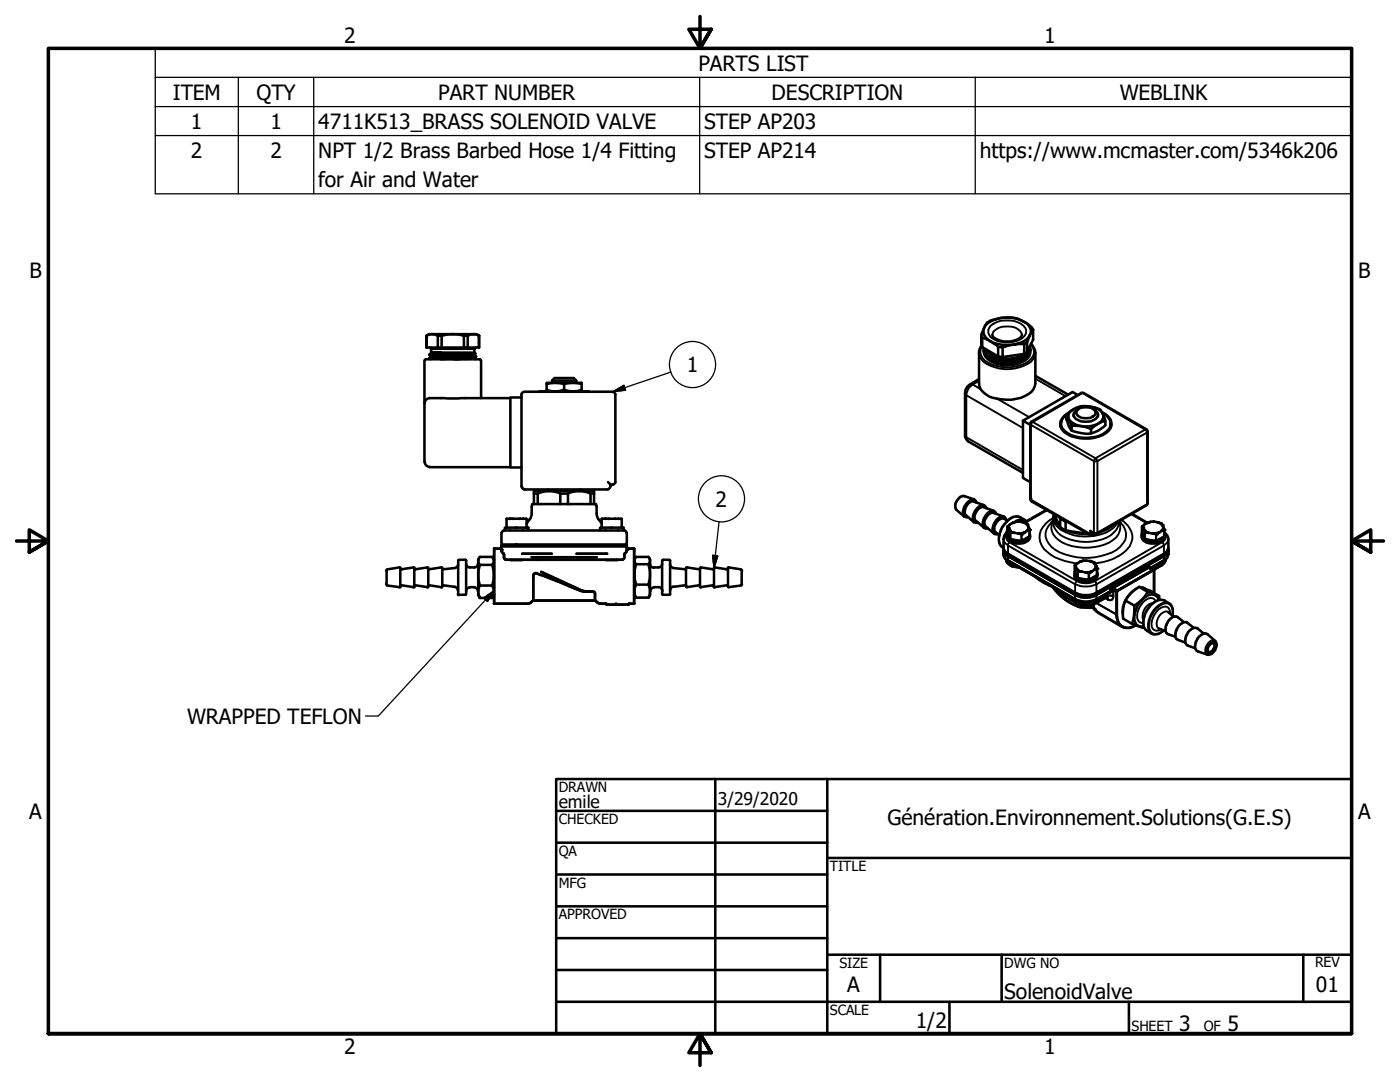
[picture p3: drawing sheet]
<svg xmlns="http://www.w3.org/2000/svg" width="279mm" height="216mm" viewBox="0 0 279 216" stroke-linecap="round" stroke-linejoin="round" font-family="sans-serif">
<!-- layer: Visible (ANSI) -->
<g fill="none" stroke="#000" stroke-width=".51">
<path d="M84.7 71.9v20.3M85 71.7h10.7l.2 .2M85 71.7l-.2 .2M85.1 67l.1 2.3zM85.2 67a2.1 2.1 0 0 1 2.2 0M85.2 69.3h2.2M85.7 79.4h16.2M85.7 70.7v.1M85.7 71.4v.1M85.7 71.5l.2 .2M85.7 70.8l.3 .3M85.8 79.4a.98 .98 0 0 0-1 1"/>
<path d="M85.8 69.3l.2 .3M86 70.5l1.9-.1-1.7 .3M86 69.6h8.7M86 69.6v.9M86 71.1v.1M86 71.2l-.3 .2M86 70.5l-.3 .2M86.2 70.7h-.5M86.2 70.7h2.1M86.3 70.4h-.3h8.7M88.1 67v2.3h4.5M88.1 67h-.7v2.3h.7"/>
<path d="M88.3 70.7l-2.6 .1M90.4 66.7l-2.3 .3M90.4 66.7l2.2 .3M90.4 66.7h-4.8l-.5 .3M90.4 66.7h4.7l.5 .3M93.3 67a2.1 2.1 0 0 1 2.3 0M94.7 71.4l-6.7 .3M94.7 70.7l-8.7 .4M94.7 71.5l-4.1 .2M94.7 70.8l-8.7 .4M94.7 70.4l.2 .1M94.7 71.5l.2 .2"/>
<path d="M94.7 70.8l.3 .3M94.7 70.7v.1M94.7 71.4v.1M94.9 70.5l-6.6 .2M94.9 70.5l-.2 .2M94.9 69.3l-.2 .3v.8M95 71.2l-9.3 .3M95 71.1l-9.3 .3M95 71.1v.1M95 71.2l-.3 .2M95.6 67v2.3h-2.3v-2.3h-.7v2.3h.7M95.6 67h.1"/>
<path d="M95.6 67v2.3M96 71.9v7.5M104.1 79.3v17.7a.76 .76 0 0 0 .7 .7h16.3a.78 .78 0 0 0 .8-1M104.1 79.3h-2.2v14h2.2M104.1 78.7v.6M104.6 78.2l-.5 .3v.2M104.6 78.2h17.8M107.7 78.1l-.1 .1M107.7 78.1l9.9 .1M109.1 76.6v-.2h7v1.7M109.1 76.6l1.7-.2 .8 .1a2.48 2.48 0 0 0 1.9 0l.9-.1 1.7 .2M109.1 76.6v1.5"/>
<path d="M109.1 77.8a5 5 0 0 0 3.5 0M110.2 75.9l.5-.5h3.8l.5 .5v.5M110.2 75.9h4.8M110.2 75.9v.5M112.6 77.8a5 5 0 0 0 3.5 0M112.6 76.6v1.2M122.3 78.2l.3 .1 .2 .4M122.8 78.7v17.5l-.1 .2-.4 .2M195.4 75.6l-1.8 1.1a1.99 1.99 0 0 0-1 1.8v8.3a1.55 1.55 0 0 0 .6 1.3l11 6.3M195.8 66.9l.2 .5M195.8 66.9v1.9l.2 .5M196 67.4l1.6 .7"/>
<path d="M196 67.4v1.9l3.2 1.8M196.8 69.8a5.3 5.3 0 0 0 5.6 1.6l.8-.2 1.3-.7M197.6 68.1l.6 .3a8.3 8.3 0 0 0 4 .4l-2.1 .5M197.6 68.1l1.6 1.1M198.1 66.8a1.2 1.2 0 0 0 1.1 1 4.1 4.1 0 0 0 4.7-.8l.1-.2M198.4 71.6a7.1 7.1 0 0 0 4.9 0M199.2 69.2l.9 .1M199.2 69.2v1.9M199.2 71.1l.9 .1M202.2 68.8a4.1 4.1 0 0 0 3.3-2l-.2 .7a1.15 1.15 0 0 1-1.5 1.1zM203.4 72.1a6.8 6.8 0 0 1-5 0M204.2 71.7a6.7 6.7 0 0 1-6.6 .1"/>
<path d="M204.4 68.6v2l-4.3 .6v-1.9M204.5 70.9a6.3 6.3 0 0 1-6.9 .3M205 70.2l-.6 .4M205.5 69.2a2.82 2.82 0 0 1-2.3 2.4 6.6 6.6 0 0 1-6.3-.9l-.5-.9-.1-.3 .3 .7M205.5 69.1a2.33 2.33 0 0 1-1.5 2.7 6.7 6.7 0 0 1-7.2-.7l-.3-.6-.2-.8M205.5 66.8a2.03 2.03 0 0 0-1.2-2.6 6.8 6.8 0 0 0-7.6 .8 2.03 2.03 0 0 0 .9 3.1M205.6 70a2.21 2.21 0 0 1-1.8 2.3 6.8 6.8 0 0 1-6.7-.7l-.4-.4-.4-1.1M205.6 69.7a2.58 2.58 0 0 1-2 2.3 6.9 6.9 0 0 1-6.5-.6 1.71 1.71 0 0 1-.8-1.5M205.7 68.6a2.91 2.91 0 0 1 .9 1.8v6.1a2.97 2.97 0 0 1-2 2.5 9.2 9.2 0 0 1-7.6-.1l-.3-.3a2.76 2.76 0 0 1-1.3-2.1v-6.5l.5-1M206.2 65.8a6.6 6.6 0 0 0-6.4-2.4 7.2 7.2 0 0 0-2.8 1l-.3 .4-.9 2.1M206.2 65.8v2l-1.2 2.4v-1.9M206.2 65.8l-.7 1"/>
<path d="M206.6 75l6.6 3.7M215.1 78.8l-1-.6-9.9 5.7 1.4 .9M215.8 78.4h.4M215.8 78.4l-9.9 5.7-.3 .3v15.1l.3 .6 11.8 6.7 .2 .1 .7-.3M216.3 78.4l12.5 7.3M84.8 92.2a.98 .98 0 0 0 1 1M85.7 93.2h16.2M104.1 97.2l.3 .3 .3 .2M106.6 98.5h.7M107.3 98.5a5.3 5.3 0 0 1 4.5 0h1.5a5.3 5.3 0 0 1 4.6 0h.7M107.3 98.5v2.1h6M109.3 97.7v.3"/>
<path d="M111.8 98.5v2.1M113.3 98.5v2.1h5.3M115.8 97.7v.3M117.9 98.5v2.1M121.3 96.2l.6 .5M121.9 96.7h.5M204.2 83.9v11.5l1.4 .8M211.7 85.2a2.41 2.41 0 0 1 1.1-2.5v.9l.5 1.4 .6 .9M211.7 84.5l-.1 .3M212.8 82.7a5.5 5.5 0 0 1 6.2-1.2 2.67 2.67 0 0 1 1.5 2l.1 .4-1.4 .6-1.5 1.1a8 8 0 0 0-3.8-.6l-.8-1.9zM213.4 82.4a4.9 4.9 0 0 1 6.4-.2 1.49 1.49 0 0 1-.6 2.3 4.9 4.9 0 0 1-5.9-.9l-.1-.9zM213.9 85.9l1 .3a6.2 6.2 0 0 0 2.8 .3"/>
<path d="M213.9 85v.9M214.2 82.7v.4M215 81.9a2.79 2.79 0 0 1 3.4 0l.2 .3a1.15 1.15 0 0 1-1 1.2 2.31 2.31 0 0 1-2.8-.9v-.3zM215.3 81.5a1.39 1.39 0 0 0-.9 1.7 3.3 3.3 0 0 0 4.6 0 .99 .99 0 0 0-.6-1.4l-.3-.3M217.7 85.6v.9M219.1 82.7v.4M220 82.3a2.28 2.28 0 0 1 1.3 3.6 7.4 7.4 0 0 1-9 .3 2 2 0 0 1 .2-3.3l.6-.4M220 82.4a2.72 2.72 0 0 1 1.7 2.8M220.6 83.9v.9l-.4 .4-1 .7-1.5 .6M221.7 84.5l.1 .3M228.8 85.7l.2 .4v14.3M77.1 116.6l.2 .2 2.5 .4"/>
<path d="M77.2 113.9v2.7M79.9 116.9l.2-.1 2.4 .4M79.9 113.5l.2 .2M79.9 113.3v3.7M79.9 113.4l-.1-.2-2.5 .4-.2 .3M79.9 117.1l-.1 .1M82.7 113.5l.2 .2M82.7 113.3v3.7M82.7 113.4l-.1-.2-2.5 .4M82.7 117.1l-.1 .1M82.8 116.8l2.5 .4M82.9 116.8l-.2 .1"/>
<path d="M85.3 113.2l.2 .1v3.8l-.2 .1M85.3 113.2l-2.5 .4M85.4 113.5l.2 .2M85.6 116.8l-.2 .1M85.6 113.6l2.5-.4 .2 .1v3.8l-.2 .1M85.6 116.8l2.5 .4M88.3 113.5l.1 .1M88.4 116.8l-.1 .1M88.4 116.8l2.3 .3a.73 .73 0 0 1 .7 .7M91.4 118.6l.1 .1M91.4 112.6a.79 .79 0 0 1-.7 .7l-2.3 .3M91.4 111.8v6.8"/>
<path d="M91.5 111.8l-.1 .1M91.6 118.7h1.3M91.6 111.7h1.3M92.9 111.7l.1 .2M93 118.6l-.1 .1M93 111.8v6.8M93 112.5a.73 .73 0 0 0 .8 .7M93.8 117.2a.73 .73 0 0 0-.8 .8M93.8 117.2h.9M93.8 113.2h.9M94.6 117.2a.73 .73 0 0 1 .8 .8M95.4 112.5a.73 .73 0 0 1-.8 .7"/>
<path d="M95.6 111.3l-.2 .4v7l.4 .6a2.57 2.57 0 0 1 0-2.5 6.9 6.9 0 0 1 0-4.1 1.15 1.15 0 0 1 0-1.6h2.4a1.15 1.15 0 0 1 0 1.6 6.9 6.9 0 0 1 0 4.1 2.57 2.57 0 0 1 0 2.5l.4-.6M95.8 112.7h2.4M95.8 119.3h2.4M95.8 116.8h2.4M98.4 111.3l.2 .4M98.6 109.5v11zM98.6 109.5h1.2M100.1 109.2l-.2 .2M100.1 110v-1h25v1M100.1 108.6h25v.4h-25zM100.1 106.4v1.9M100.1 110l.4 .4"/>
<path d="M100.1 108.4l.1 .2M100.4 110.4l.2 1.1 .5 .2h23M100.6 105.9h24M100.6 105.9l-.4 .2-.1 .2M100.8 105.3v.5M101.1 105.2h.1M101.8 103.5l-.1 .1M101.9 105.8v.1M102 111.7h2.1M102.4 103.5v.1M103.1 105.3l-2.3 .1M103.2 105.3h1.8"/>
<path d="M103.8 103.5v.1M104.2 110.5h5.9M104.3 105.8v.1M104.4 103.5v.1M105 105.3h.3M105.1 105.2l-.1-1.7h-3.9v1.7M105.3 105.3l.1 .1M105.4 105.3v.5M105.7 103.6l-.6 .9M106.1 102.5l-.4 1.1M106.1 111.2h13M106.1 101.1v1.3"/>
<path d="M106.2 100.6h1.1M106.2 100.6l-.1 .5M106.5 119.8l-.3 .2M106.5 114.6l.2-.2h.3l8 3.1a5.7 5.7 0 0 0 3.4 .5l.3 .4v1.4h-12.3zM106.6 100.6v-2.6h12v2.6M108 114.1l8.6 3.8M115.1 110.5h5.9M116.6 118h1.4M118.6 100.6h.3M118.7 119.8l.3 .2M118.9 100.6l.2 .5M119.1 102.5l.3 1.1"/>
<path d="M119.1 101.1v1.3M119.4 103.6l.7 .9M119.8 105.3v.5M119.9 105.3l-.1 .1M119.9 105.3h2.2M120.1 105.2v-1.7h4v1.7M120.8 103.5v.1M120.8 105.8v.1M121 111.7h2.1M121.4 103.5v.1M122.2 105.3h1.8M122.7 103.5v.1"/>
<path d="M123.3 105.8v.1M123.4 103.5v.1M124 105.3l.4 .1M124.1 105.2h-.1M124.4 105.3v.5M124.6 105.9h.2l.2 .4M124.7 110.4l-.2 1.1-.4 .2M125 108.4l-.1 .2M125 110l-.3 .4M125.1 109.2l.2 .2M125.1 106.4v1.9M125.3 109.5h1.3"/>
<path d="M126.6 109.5v11M126.7 111.4l-.1 .3M126.9 112.6a1 1 0 0 1 0-1.5h2.5a1 1 0 0 1 0 1.5 6.7 6.7 0 0 1 0 4 2.83 2.83 0 0 1 0 2.7M126.9 112.6a6.7 6.7 0 0 0 0 4 2.83 2.83 0 0 0 0 2.7l-.3-.6M126.9 112.6h2.5M126.9 116.6h2.5M126.9 119.3h2.5M129.6 111.4l.1 .3v7l-.3 .6M129.7 112.5a.79 .79 0 0 0 .8 .8M130.5 117.2h.9M130.5 113.2h.9M130.5 117.2a.73 .73 0 0 0-.7 .8"/>
<path d="M131.4 117.2a.79 .79 0 0 1 .8 .8M132.1 111.8v6.8M132.1 112.5a.73 .73 0 0 1-.7 .7M132.2 118.6l.1 .1M132.3 111.7h1.3M132.3 111.8l-.1 .1M133.6 111.8l.1 .1M133.7 112.6a.79 .79 0 0 0 .7 .7l2.4 .3M133.7 111.8v6.8M133.7 118.6l-1.4 .1M134.4 117a.79 .79 0 0 0-.7 .8M136.8 116.8l-2.4 .3"/>
<path d="M136.8 116.8l.2 .1M136.9 113.5l-.1 .1M137 117.1l.1 .1M139.6 113.6l-2.6-.3-.1 3.7M139.6 116.8l-2.5 .4M139.6 116.8l.1 .1M139.7 113.5l-.1 .1M139.7 113.3v3.8l.2 .1M139.8 113.2l2.5 .4 .1-.1M139.9 113.3l-.1 .1M142.3 116.8l.1 .1M142.4 116.8l-2.6 .4"/>
<path d="M142.4 117.1l.2 .1M142.6 113.3l-.1 .1v3.6M142.6 113.2l2.5 .4M145.1 116.8l-2.5 .4M145.1 116.8l.1 .1M145.3 113.3v3.8l.1 .1M145.3 113.5l-.2 .2M145.4 113.2l-.2 .2M145.4 113.2l2.4 .4 .3 .3M148 113.9v2.7M148.1 116.6l-.3 .2-2.4 .4M192.8 102.9l1.6 1.3 .8 .1"/>
<path d="M194.4 100.1l1.9 .7 .5 .6M194.8 103.9l1.7 1.5 .7 .1M194.9 100.3l-.5-.7-1.9-.6a1.36 1.36 0 0 0-1.6 .9 1.53 1.53 0 0 0 0 1.8l1.5 1.4 .6 .2 .2-.1M196.3 101.2l2 .7 .5 .7M196.8 105.1l1.7 1.5h.6M198.3 102.4l2.2 .7 .3 .6M198.8 106.2l.6 .6M200.3 109.7a1.7 1.7 0 0 0 .9 1.2l13.4 7.8a4.6 4.6 0 0 0 4.2 0l13.5-7.8a1.7 1.7 0 0 0 .9-1.2M200.3 109.5a2.04 2.04 0 0 0 .9 2.5l13.5 7.8a4.9 4.9 0 0 0 4.1 0l2.6-1.6M200.3 103.5l.8 .3M200.8 111.6a2.09 2.09 0 0 0 2.1 1.6h.5M201 106.2a1.49 1.49 0 0 0-.7 1.4v1.9a1.52 1.52 0 0 0 .9 1.1l13.4 7.8a5 5 0 0 0 4.2 0l13.4-7.8a1.61 1.61 0 0 0 1-1.4v-1.6a1.75 1.75 0 0 0-.9-1.4"/>
<path d="M201 106.4a1.63 1.63 0 0 0 1.8 2.1 2.57 2.57 0 0 0 2.7-1.1v-1M201.3 105.3l-.1 .1M201.5 105.7l-.1 .1M202.1 104.3h.1M202.1 104.3l-1.1 .8v1.3M202.4 106.3v.1M203.1 106.4v.1M203.4 104.1h.1M203.4 104.1l1.1 .2M203.4 104.1l-1.3 .2M204.4 106.2v.1M204.9 104a2.47 2.47 0 0 0-4 .1 4.6 4.6 0 0 0-1.4 4.5l.8 .7a1.49 1.49 0 0 0 .9 1.4l13.4 7.7a4.6 4.6 0 0 0 4.2 0l13.5-7.7a1.29 1.29 0 0 0 .8-1.4"/>
<path d="M204.9 104.5l-.7-.3 .9 .6M204.9 104.5l.1 .2M204.9 104.5l.2 .3M205.1 104.8l.2 .4M205.3 105.2l.2 .5M205.3 105.2l-.3 .8M205.3 105.2h.1M205.5 105.7v1.3l-1.6 .9-2.2-.3-.7-1.2M206.8 115.2a12.5 12.5 0 0 0 3.4 2M208.9 101.7l-4.5 2.6M210.1 117.1a11.2 11.2 0 0 0 5.5 4.1h1a1.83 1.83 0 0 1 2.2 .8l5.7 3.3M210.2 103.9l-.4 .4"/>
<path d="M210.3 102.6l-.1 1.8M211.5 103.3l.1 .2 1.1 .6h.2M211.6 103.5v1.7l-1.2-2.6a2.67 2.67 0 0 0 1.1 2.4M211.6 105.2l1.1 .7M212.7 104.1v1.8l4.5 .7a10.8 10.8 0 0 1-4.1-.7M214.5 114.1a1.46 1.46 0 0 0 1.3 2 2.99 2.99 0 0 0 3-.7l.2-.5-.1-.7M214.8 113.1l-.1 .1M214.9 113.5h.1M215 112.4h.1M215 112.4l-.5 .4v1.3M215.8 114v.1M216.6 114.2h-.1"/>
<path d="M217.6 105.9l.8 .7M217.6 112l.7 .2 .2 .3zM217.8 114h.1M218 112.1a3.6 3.6 0 0 0-3 .3M218.3 112.2l.3 .3M218.5 112.5h.1M218.6 112.5l.2 .5M218.7 113l-.3 .7M218.8 113l.1 .5M218.8 113l.1 .5v1.2l-1.5 1-2.3-.3-.6-1.3M221 119.2l-.3 .1a6.7 6.7 0 0 1-4.2 1.7 2.33 2.33 0 0 1-2.2-1.2l-.1-.4M222.4 104.5a6 6 0 0 1-2.9 1.7"/>
<path d="M223.2 104.1v.3M223.3 104l.3 .3M224.6 119.8l1.8 1M225.9 102.5l3.1 1.8M226.8 117.5a5.4 5.4 0 0 0-2.7 5.1M227.3 117.1l1.7 1M227.8 117.2l.9 .3M228 106.4a1.46 1.46 0 0 0 1.3 2 2.78 2.78 0 0 0 3.1-1l.1-.7-.2-.3M228.2 105.3l-.1 .1M228.3 105.7v.1M229 104.3h.1M229 104.3l-1 .7a2.56 2.56 0 0 0 .6 2.6l2.2 .3 1.5-.8v-1.4"/>
<path d="M229 100.4l-.2 .4-9.9 5.8h-.5M229.3 106.3l-.1 .1M229.4 113.2l.8 .5M230 106.4v.1M230.2 113.7l.1 .1M230.3 118.3v-4.4l-.2-.1-7.2 4.2v4.7a2.27 2.27 0 0 0 1.1 2.4 2.27 2.27 0 0 0 2.6-.3M230.3 104.1h.1M230.3 104.1l-1.3 .2M230.3 104.1l1.2 .2M231.3 119.7a1.55 1.55 0 0 0-2.6-.6 5.3 5.3 0 0 0-2.3 4.5 1.41 1.41 0 0 0 1.8 1.4M231.3 106.2v.1M231.3 118.9l-1.7-1-1.4-.6a1.33 1.33 0 0 0-1.8 .4 5.5 5.5 0 0 0-2.2 5.7l1.7 1.1"/>
<path d="M231.4 119.7l-.1-.8-2.3-.8a7.4 7.4 0 0 1-2.6 2.7l-.1 1.9-.4 1.8 2 .7 .3 .1 .1-.1M231.8 104.5l-.8-.3 1 .6M231.8 104.5l.1 .2M231.8 104.5l.2 .3M232 104.8l.2 .4M232.2 105.2l.1 .5M232.2 105.2l-.4 .8M232.2 105.2h.1M232.7 111.6a1.71 1.71 0 0 1-.9 1.2l-1.6 .9M233.2 109.5a2.16 2.16 0 0 1-1 2.5l-2.5 1.4M98.6 120.4l6.7 .1M106 120.2l-.7 .3"/>
<path d="M106.2 120l-.2 .1M119 120l.2 .1M119.2 120.2l.7 .3M119.9 120.5h1.1l.1 .1h4.2M122.9 120.5v.1M122.9 120.6h-.1M125.5 120.5v.1M125.5 120.6h-.1M125.5 120.5h.9M125.6 120.5l-.1 .1M126.6 120.4l-.1 .1M231.3 125.4l1.3 .5"/>
<path d="M233.2 122.2l1.1 .9M234 122.8a2.12 2.12 0 0 0-.7-2.4 2.38 2.38 0 0 0-3.7 .4 4.8 4.8 0 0 0-1.3 4.4 2.37 2.37 0 0 0 3 1.2l1-.6M236.3 124.1l-1.2-.9a1.52 1.52 0 0 0-2.1 1l-.4 1.1a1.04 1.04 0 0 0 .6 1.3l1.4 .5M238.3 125.3l-1.3-1a1.16 1.16 0 0 0-1.6 .4 2.57 2.57 0 0 0-.7 2.7l.4 .3 1.4 .5M239.3 127l.3-.3a1.08 1.08 0 0 1 1.4-.1l1.5 1.3a1.81 1.81 0 0 1-1.6 2.7l-1.8-.6a1.63 1.63 0 0 1-.2-2.4zM240.2 126.4l-1.2-1a1.62 1.62 0 0 0-2.1 1.1 1.63 1.63 0 0 0 .2 2.3l1.4 .5M241.5 128.6l.6-.4a.98 .98 0 0 1 .6 .9 .98 .98 0 0 1-.6 .9l-.7 .4-.2-.1a1.29 1.29 0 0 1 .3-1.7zM241.7 128.3l.6 .1a1.25 1.25 0 0 1-1.1 1.7l-.2-.1v-.3"/>
</g>
<g fill="#000">
<circle cx="86" cy="70.4" r=".25"/>
<circle cx="205.6" cy="99.5" r=".25"/>
<circle cx="98.6" cy="109.5" r=".25"/>
<circle cx="99.8" cy="109.5" r=".25"/>
<circle cx="100.1" cy="109.7" r=".25"/>
<circle cx="101.8" cy="103.5" r=".25"/>
<circle cx="103.8" cy="103.5" r=".25"/>
<circle cx="105" cy="105.3" r=".25"/>
<circle cx="105.3" cy="105.3" r=".25"/>
<circle cx="107.2" cy="111.7" r=".25"/>
<circle cx="116.6" cy="118" r=".25"/>
<circle cx="120.8" cy="103.5" r=".25"/>
<circle cx="121" cy="110.5" r=".25"/>
<circle cx="122.7" cy="103.5" r=".25"/>
<circle cx="124" cy="105.3" r=".25"/>
<circle cx="124.3" cy="105.3" r=".25"/>
<circle cx="125.1" cy="109.7" r=".25"/>
<circle cx="201.3" cy="105.3" r=".25"/>
<circle cx="201.5" cy="105.9" r=".25"/>
<circle cx="201.6" cy="104.6" r=".25"/>
<circle cx="202.1" cy="104.3" r=".25"/>
<circle cx="202.4" cy="106.3" r=".25"/>
<circle cx="203.9" cy="106.6" r=".25"/>
<circle cx="204" cy="106.6" r=".25"/>
<circle cx="204.2" cy="104.2" r=".25"/>
<circle cx="204.4" cy="106.2" r=".25"/>
<circle cx="205" cy="104.8" r=".25"/>
<circle cx="205.5" cy="105.7" r=".25"/>
<circle cx="214.9" cy="113.7" r=".25"/>
<circle cx="215.6" cy="112.1" r=".25"/>
<circle cx="215.8" cy="114" r=".25"/>
<circle cx="216.9" cy="111.9" r=".25"/>
<circle cx="217.4" cy="114.4" r=".25"/>
<circle cx="217.4" cy="114.3" r=".25"/>
<circle cx="217.6" cy="112" r=".25"/>
<circle cx="217.6" cy="106.6" r=".25"/>
<circle cx="217.8" cy="114" r=".25"/>
<circle cx="218.2" cy="106.8" r=".25"/>
<circle cx="218.3" cy="106.6" r=".25"/>
<circle cx="218.5" cy="112.5" r=".25"/>
<circle cx="218.7" cy="113" r=".25"/>
<circle cx="218.9" cy="113.5" r=".25"/>
<circle cx="221" cy="118.4" r=".25"/>
<circle cx="221.4" cy="118.2" r=".25"/>
<circle cx="228.2" cy="105.3" r=".25"/>
<circle cx="228.4" cy="105.9" r=".25"/>
<circle cx="228.5" cy="104.6" r=".25"/>
<circle cx="229" cy="104.3" r=".25"/>
<circle cx="229.4" cy="113.2" r=".25"/>
<circle cx="230.8" cy="106.6" r=".25"/>
<circle cx="230.9" cy="106.6" r=".25"/>
<circle cx="231" cy="104.2" r=".25"/>
<circle cx="231.3" cy="106.2" r=".25"/>
<circle cx="232" cy="104.8" r=".25"/>
<circle cx="232.3" cy="105.7" r=".25"/>
<circle cx="121" cy="120.6" r=".25"/>
<circle cx="218.4" cy="121.6" r=".25"/>
</g>
<!-- layer: Visible Narrow (ANSI) -->
<g fill="none" stroke="#000" stroke-width=".38">
<path d="M192.6 78.5l.2 .4M192.8 78.9l11.4 6.5M192.8 78.9v8.3M193.6 76.7h.5M194.1 76.7a2.64 2.64 0 0 0-1.3 2.2M194.1 76.7l1.6 1M195.4 70.4a2.99 2.99 0 0 0 2.2 2.6 8.3 8.3 0 0 0 8.2-.9l.4-.5 .4-1.2M195.4 76l-1.3 .7M197.7 65a5.6 5.6 0 0 1 6.5 0 1.58 1.58 0 0 1-.5 2.7 5.8 5.8 0 0 1-6-.4 1.58 1.58 0 0 1 0-2.3zM198.1 66.8a2.53 2.53 0 0 1 2.6-1.6 2.84 2.84 0 0 1 3.3 1.6M199 79.6l6.4 3.6M205.7 68.7a2.11 2.11 0 0 1-.4 3.4 8.2 8.2 0 0 1-8.8-.2 2.15 2.15 0 0 1-.5-2.7"/>
<path d="M206.6 75.6l6.1 3.5M215.8 78.4h.5M192.5 99a2.04 2.04 0 0 0-1.7 2.5l.1 .2M192.6 86.8l.2 .4M192.8 87.2l.4 .9M192.8 87.2l11.4 6.6M194.4 99.6a2.54 2.54 0 0 0-2.2 3.1l.2 .4M205.6 99.5l.3 .6M205.7 84.8l12.6 7.2v14.3l-.7-.4v.7l-11.9-6.9zM205.9 84.1l.2 .1M206.1 84.2l-.4 .6-.1-.2M206.1 84.2l9.9-5.8 12.5 7.3-9.9 5.7"/>
<path d="M206.1 84.2l12.5 7.2M211.7 84.6a3.4 3.4 0 0 0 3.1 2.6 6.5 6.5 0 0 0 6.5-1.5l.3-.5 .1-.6M218.5 91.6l.1-.2 .2 .2 .2 .4h-.7zM219 92l9.9-5.7v14.3l-9.9 5.7zM220 82.4a2.08 2.08 0 0 1 .8 3.6 6.8 6.8 0 0 1-6 1.1 4.1 4.1 0 0 1-3-2.1 2.18 2.18 0 0 1 1-2.2M228.8 85.7h-.3l.4 .6 .1-.2M194.4 100.1a1.81 1.81 0 0 0-1.8 2.1l.2 .7M194.7 100.2a.79 .79 0 0 0-1.3 0 2.35 2.35 0 0 0-.9 2.5l.5 .4M194.8 100.3a1.1 1.1 0 0 0-1.1-.5 1.1 1.1 0 0 0-.9 .9 1.57 1.57 0 0 0 0 2.4h.4M196.3 101.2a1.92 1.92 0 0 0-1.5 2.7M196.3 100.8a1.39 1.39 0 0 0-1.5 .7 2.22 2.22 0 0 0-.4 2.7M196.7 101.3a.79 .79 0 0 0-1.3 0 2.35 2.35 0 0 0-.9 2.6l.5 .2"/>
<path d="M196.8 101.4a1.1 1.1 0 0 0-1.1-.4 1.1 1.1 0 0 0-.9 .9 1.59 1.59 0 0 0 0 2.4h.3M198.3 102.4a1.92 1.92 0 0 0-1.5 2.7M198.3 101.9a2.1 2.1 0 0 0-2.1 1.7 1.37 1.37 0 0 0 .1 1.7M198.6 102.5a.79 .79 0 0 0-1.2 0 2.22 2.22 0 0 0-.9 2.5l.2 .2 .3 .1M198.8 102.6l-.2-.4a1.28 1.28 0 0 0-1.8 .8 1.59 1.59 0 0 0-.1 2.4h.4M200.3 110.6a1.7 1.7 0 0 0 .9 1.2v.2M200.3 109.2a1.7 1.7 0 0 0 .9 1.2M200.3 103.1a2.1 2.1 0 0 0-2.1 1.7 1.37 1.37 0 0 0 .1 1.6M200.3 103.5a1.91 1.91 0 0 0-1.5 2.7M200.6 103.6a.98 .98 0 0 0-1.7 .3 1.83 1.83 0 0 0-.3 2.5h.3M200.7 103.7l-.2-.3a1 1 0 0 0-1.4 .3 2.17 2.17 0 0 0-.7 2.7l.7 .2M200.8 111.6a1.75 1.75 0 0 0 1.5 1.3l.7 .1"/>
<path d="M201 106.6a1.1 1.1 0 0 0 .5 1.6l-.3 .4v.2a1.65 1.65 0 0 1-.9-1.2M201 107.1a2.18 2.18 0 0 0 2.6 1.3 1.96 1.96 0 0 0 1.9-1.3M201 106.7a1.45 1.45 0 0 0 1.3 1.2 3.5 3.5 0 0 0 2.9-.4l.3-.8M201 105.1v1.3l.6 1.2v-1.3M201 105.7l-.4 1M201 105.1l.6 1.2M201 106.3v.1M201 106l-.1 .4M201.1 105l-.1 .1M201.1 106.4l.1 .8 .4 .3M201.1 105l.2 .3M201.2 110.7v1.1l13.4 7.7"/>
<path d="M201.2 110.4v.2M201.2 110.4v-1.6l13.4 7.8v1.6M201.2 110.4l13.4 7.8M201.3 105.3a1.51 1.51 0 0 0 1.1 1M201.5 108.2l13.4 7.8M201.6 107.6h.1M201.6 106.3h.8M201.6 106.3l-.1-.5 .9 .5M201.6 104.6l-.5 .4M201.6 104.6l-.3 .7M201.7 106.4h.7l1.4 .3v1.2l-2.1-.3zM201.8 107.6l.8 .3h1.1"/>
<path d="M202.1 104.3l1.3-.2zM202.4 106.3l1.4 .3M202.6 104.1h.1M202.8 104.1a1.78 1.78 0 0 1 2 0M203.1 106.4l1.3-.2zM203.6 103.2a2.75 2.75 0 0 0-3.1 1.4 4.1 4.1 0 0 0-.7 4.4l.3 .2M203.8 107.9h.1M203.9 106.7l1.6-.9v1.2l-1.6 .9zM203.9 106.6l-.1 .1M204.2 104.2a3.6 3.6 0 0 0-2.6 .4M204.4 106.2l-.5 .4M204.5 103.8a1.79 1.79 0 0 0-2.2 .5"/>
<path d="M204.9 104.5h.1M205 104.8l.3 .4M205.4 107.1a1.6 1.6 0 0 1-1.4 .8M205.4 105.7l.1 .1M205.4 105.7l-1 .5M205.5 107l-.1 .1M207.5 115.6l1.5 .9M208.2 116h.1M209 101.8l-4.4 2.5M209.8 104.3a3 3 0 0 0 .1 4.9 12.1 12.1 0 0 0 12 1 4.8 4.8 0 0 0 2.8-3.1 3.4 3.4 0 0 0-1.1-2.8M210.2 103.4a4.4 4.4 0 0 0-2.6 4.7 6.7 6.7 0 0 0 4.9 3.9l2.4 .5M210.2 104.4a4.1 4.1 0 0 0 3.3 3.2 10 10 0 0 0 8.2-.8 3 3 0 0 0 1.5-2.4"/>
<path d="M210.2 104a2.8 2.8 0 0 0 1.1 3.8 10.4 10.4 0 0 0 10.8 0 2.74 2.74 0 0 0 1.1-3.7M210.2 103.3a4 4 0 0 0 3.2 3.2 9.9 9.9 0 0 0 8.8-1.2l.8-1.2M210.6 117.4l1.9 1.6 2 1.1M214.2 119.4a2.04 2.04 0 0 0 2.4 1.3l1.3-.1 .6-.3M214.4 114.9a1.43 1.43 0 0 0 1.4 1.2 2.85 2.85 0 0 0 3.1-.8l.1-.4M214.4 114.6a1.43 1.43 0 0 0 1.4 1.2 2.73 2.73 0 0 0 3.1-.9l.1-.3M214.5 112.8v1.3l.6 1.2v-1.2M214.5 112.8l.4 .7M214.5 114v.1M214.6 119.5l.5 .3a4.6 4.6 0 0 0 3.7-.3v.3l-.3 .1M214.6 119.5l.1 .3M214.6 118.2v.2"/>
<path d="M214.6 118.2a4.6 4.6 0 0 0 4.2 0v.2M214.6 114.2l-.1 .4 .5 .7M214.6 118.4v1.1M214.8 116.1l.1-.1a3.8 3.8 0 0 0 3.6 0l.3 .6a5.2 5.2 0 0 1-4.2 0zM214.9 113.5l.2 .6M214.9 113.5l.9 .5M214.9 119.9a4.3 4.3 0 0 0 3.6 0M215.1 115.3v.1M215.1 112.4l-.6 .4M215.1 112.4l-.2 .2a1.05 1.05 0 0 0 .9 1.4M215.1 112.4l-.3 .2-.1 .5-.2-.3M215.1 114h.7"/>
<path d="M215.1 114.1h.7l1.4 .3v1.3l-2.1-.3zM215.1 114v.1M215.3 115.4l.3 .2 1.6 .1M215.6 112.1l-.5 .3M215.8 114l1.5 .4M216.6 114.2l1.2-.2zM216.9 111.9h-.8l-.5 .2M216.9 111.9l-1.3 .2M216.9 111.9l.7 .1M217.2 115.7h.2M217.3 114.4h-.1M217.4 114.4l1.5-.9v1.2l-1.5 .9z"/>
<path d="M217.6 106.6h.5l.2-.1-.1 .3M217.6 106.6l.1 .2M217.8 114l-.5 .4M218.3 112.2l.1 .1M218.4 106.6l-.1-.3h.7l-.1 .3M218.5 119.9v.4M218.5 112.5l.2 .5M218.8 116.6l13.5-7.8v1.6l-13.5 7.8zM218.8 114.9a2.17 2.17 0 0 1-1.4 .7M218.9 113.5h.1M218.9 113.5l-1.1 .5M218.9 114.7v.1"/>
<path d="M220.5 119.3l.6 .3M220.8 119l-.1 .3M220.8 119a1.38 1.38 0 0 1 1.4 0 .67 .67 0 0 1-.3 .7 .67 .67 0 0 1-.8-.1M220.8 119l-2.3 1.3M220.9 119.2l.2 .1v.3M221.6 117.7v.2l-2.8 1.6v-1.1M221.9 117.9h-.3l-.2 .3M221.9 117.9l-.2 .3-.9 .4v.4M222 117.1l-.4 .6M222 117.1l.2 .2-.3 .4h-.3M222.4 117.5l-.2 .3-.3-.1v.2M222.8 118.1l-.6-.3v1.2"/>
<path d="M222.8 118.1l.1 .1M222.8 118.1v4.5M223.1 117.9l-.3 .2M223.8 103.7a4.6 4.6 0 0 1 2.2 3.7 5.7 5.7 0 0 1-3.8 4.1l-1.7 .6-2 .4M225.7 102.6l3.2 1.8M227.8 107.1a2.3 2.3 0 0 0 2.6 1.3 2.12 2.12 0 0 0 2.1-1.3M227.8 106.7a2.24 2.24 0 0 0 2.6 1.4 2.06 2.06 0 0 0 2.1-1.4M227.9 105.1v1.3l.6 1.2v-1.3M227.9 105.1l.6 1.2M227.9 106.3v.1M228 106.4v.4l.5 .7M228 105l-.1 .1"/>
<path d="M228 105l.2 .3M228.2 105.3a1.76 1.76 0 0 0 1.8 1.1l.7 .2M228.3 105.8l.9 .5-.7 .1zM228.5 107.6h.1M228.5 104.6l-.5 .4M228.5 104.6l-.3 .7M228.5 106.4h.7l1.5 .3v1.2l-2.2-.3zM228.7 107.6l.8 .3h1.1M229 100.4l-.2 .4M229 104.3l-.5 .3M229.1 113h.3M229.1 113l.2 .3 .1-.1"/>
<path d="M229.1 113l-7.1 4.1M229.4 113.4l.7 .3-7.1 4.1-.6-.3M229.4 113l.1 .3M229.6 113.3h-.3l-7.1 4 .2 .2M229.6 104.1l-.6 .2M229.6 104.1h.7l-1.3 .2M230 106.4l1.3-.2zM230.2 113.7l-.1 .1M230.6 120a1.18 1.18 0 0 0-2-.2 3.9 3.9 0 0 0-1.5 3.9l.2 .4 .9 .2M230.7 107.9h.1M230.8 106.7l1.5-.9v1.2l-1.5 .9zM230.8 106.6l-.1 .1"/>
<path d="M231.1 104.2l-1.2-.1-.9 .2M231.3 106.2l-.5 .4M231.7 104.5h.1M231.9 112.6l-.1 .2M231.9 112.1v.5M231.9 112.6l-1.8 1.1M231.9 108.2l-13.4 7.8M231.9 104.8l.3 .4M232.2 107.1a1.6 1.6 0 0 1-1.4 .8M232.3 111.8l-.1 .2M232.3 110.7v1.1M232.3 111.8l-2.8 1.5"/>
<path d="M232.3 105.7v.1M232.3 105.7l-1 .5M232.3 107v.1M232.4 106.6a1.01 1.01 0 0 1-.5 1.6l.4 .6a1.65 1.65 0 0 0 .9-1.2M232.4 119.8a2.75 2.75 0 0 0-3 1.4 4.3 4.3 0 0 0-.9 4.4l.4 .3M232.7 111.6l-.8 1M233.2 110.6a1.7 1.7 0 0 1-.9 1.2M233.2 109.2a2.08 2.08 0 0 1-1 1.4M215.5 120.8l-.2 .3M215.6 120.8h.1M217.4 120.9v.1M217.6 121.2h.1"/>
<path d="M218.1 120.6l.2 .6M218.2 120.6a2.16 2.16 0 0 0 1.1 1.7M218.3 121.3l.1 .3M218.5 120.3l-.1 .2M218.8 120.3l4 2.3M222.8 122.6a2.87 2.87 0 0 0 1.1 2.4M222.8 122.6l.1 .1M230.1 120.3a2.51 2.51 0 0 0-1.9 3.3M233.2 122.2a1.34 1.34 0 0 0-1.9 .7 1.8 1.8 0 0 0 0 2.5M233.3 120.4a1.65 1.65 0 0 0-2 .3 5 5 0 0 0-2.1 5l.6 .7M233.6 122.4a1.13 1.13 0 0 0-.5-1.2 1.13 1.13 0 0 0-1.4 .1 3.6 3.6 0 0 0-1.6 4.2 1.13 1.13 0 0 0 1.6 0M234 122.8a2.02 2.02 0 0 0-.9-2.4 3.9 3.9 0 0 0-3.5 2.8 3.1 3.1 0 0 0 .1 3 1.9 1.9 0 0 0 2.6-.4"/>
<path d="M235.1 123.2a1.18 1.18 0 0 0-1.5 .4 2.52 2.52 0 0 0-.7 2.8l.3 .2M237 124.3a1.07 1.07 0 0 0-1.5 .4l-.4 .4a2.61 2.61 0 0 0-.3 2.4l.3 .2M239 125.4a1.76 1.76 0 0 0-2.1 1.3 1.47 1.47 0 0 0 .2 2.1M241 126.6a1.76 1.76 0 0 0-2.2 1.3 1.47 1.47 0 0 0 .3 2.1M241.4 128.5l.7-.4h.3a1.57 1.57 0 0 1-1.1 2.4l-.3-.1a1.48 1.48 0 0 1 .4-1.9zM242.5 127.9a.98 .98 0 0 0-1.4 .4 1.62 1.62 0 0 0-.2 2.3"/>
</g>
<g fill="#000">
<circle cx="201" cy="106.4" r=".19"/>
<circle cx="201.1" cy="105" r=".19"/>
<circle cx="201.3" cy="105.3" r=".19"/>
<circle cx="201.5" cy="105.9" r=".19"/>
<circle cx="201.7" cy="106.3" r=".19"/>
<circle cx="202.1" cy="106.3" r=".19"/>
<circle cx="202.3" cy="106.3" r=".19"/>
<circle cx="202.7" cy="104.1" r=".19"/>
<circle cx="202.8" cy="104.1" r=".19"/>
<circle cx="203.8" cy="107.9" r=".19"/>
<circle cx="204" cy="106.5" r=".19"/>
<circle cx="204.3" cy="106.3" r=".19"/>
<circle cx="204.4" cy="106.2" r=".19"/>
<circle cx="204.9" cy="104.5" r=".19"/>
<circle cx="205.5" cy="107" r=".19"/>
<circle cx="210.2" cy="103.4" r=".19"/>
<circle cx="214.5" cy="112.8" r=".19"/>
<circle cx="214.5" cy="114.1" r=".19"/>
<circle cx="214.9" cy="119.9" r=".19"/>
<circle cx="214.9" cy="113.7" r=".19"/>
<circle cx="215.5" cy="114" r=".19"/>
<circle cx="215.7" cy="114" r=".19"/>
<circle cx="216.1" cy="111.9" r=".19"/>
<circle cx="217.2" cy="115.7" r=".19"/>
<circle cx="217.5" cy="114.2" r=".19"/>
<circle cx="217.7" cy="114" r=".19"/>
<circle cx="217.9" cy="114" r=".19"/>
<circle cx="218.3" cy="112.2" r=".19"/>
<circle cx="218.3" cy="106.5" r=".19"/>
<circle cx="218.5" cy="119.9" r=".19"/>
<circle cx="218.9" cy="113.5" r=".19"/>
<circle cx="227.9" cy="106.4" r=".19"/>
<circle cx="228" cy="105" r=".19"/>
<circle cx="228.4" cy="105.9" r=".19"/>
<circle cx="228.5" cy="106.3" r=".19"/>
<circle cx="228.9" cy="106.3" r=".19"/>
<circle cx="229.2" cy="106.3" r=".19"/>
<circle cx="229.6" cy="104.1" r=".19"/>
<circle cx="230.7" cy="107.9" r=".19"/>
<circle cx="230.9" cy="106.5" r=".19"/>
<circle cx="231.1" cy="106.3" r=".19"/>
<circle cx="231.3" cy="106.2" r=".19"/>
<circle cx="231.7" cy="104.5" r=".19"/>
<circle cx="231.8" cy="104.5" r=".19"/>
<circle cx="232.3" cy="105.7" r=".19"/>
<circle cx="232.3" cy="107" r=".19"/>
</g>
<!-- layer: Symbol (ANSI) -->
<g fill="none" stroke="#000" stroke-width=".25">
<path d="M31 15.4v-5.7h238.7v5.7M31 15.4h238.7v5.9M31 15.4v23.3h238.7v-17.4M47.6 15.4v23.3M62.6 15.4v23.3M139.6 15.4v23.3M194.6 15.4v23.3M31 21.3h238.7M31 27.1h238.7M122.4 78.2l2.1-1.3 .3 1zM133.9 74.2l-11.5 4M96.5 119.3l2.1-1.4-1.3 2.1z"/>
<path d="M98.6 117.9l-23.1 25h-2.5M142.2 110.8l1.1 .1-.8 2.4zM143.5 104.1l-1 9.2"/>
<circle cx="138.2" cy="72.7" r="4.6"/>
<circle cx="144" cy="99.5" r="4.6"/>
</g>
<!-- layer: Border (ANSI) -->
<path d="M139.7 3.3v6.4l-2.2-3.9h4.4l-2.2 3.9 2.2-3.9M3.3 107.9h6.4l-3.9-2.2v4.5l3.9-2.3-3.9 2.3M276.1 107.9h-6.4l3.9-2.2v4.5l-3.9-2.3 3.9 2.3M9.7 206.2v-196.5h260v196.5h-260h260M141.9 210.1l-2.2-3.9 2.2 3.9h-4.4l2.2-3.9v6.4" fill="none" stroke="#000" stroke-width=".7"/>
<!-- layer: Title (ANSI) -->
<g fill="none" stroke="#000" stroke-width=".51">
<path d="M111 155.4h158.7v50.8h-158.7zM142.7 155.4v50.8M165.1 155.4v50.8M111 161.8h54.1M111 168.1h54.1M111 174.5h54.1M165.1 171.2h104.6M111 180.8h54.1M111 187.2h54.1M111 193.5h54.1M111 199.9h158.7M165.1 190.5h104.6"/>
<path d="M175.6 190.5v9.4M189.5 199.9v6.3M199.9 190.5v9.4M225.3 199.9v6.3M260.1 190.5v9.4"/>
</g>
<!-- layer: Symbol (ANSI) -->
<path d="M122.4 78.2l2.1-1.3zM122.4 78.2l2.1-1.3 .3 1zM142.2 110.8l.3 2.5zM142.2 110.8l1.1 .1-.8 2.4zM98.6 117.9l-1.3 2.1zM96.5 119.3l2.1-1.4-1.3 2.1z" fill="#000" stroke="#000" stroke-width=".25"/>
<g font-size="4.2">
<text x="68.7" y="8.6">2</text>
<text x="208.4" y="8.6">1</text>
<text x="139.4" y="14.1">PARTS LIST</text>
<text x="34.5" y="19.9">ITEM</text>
<text x="51.2" y="19.9">QTY</text>
<text x="87.4" y="19.9">PART NUMBER</text>
<text x="154" y="19.9">DESCRIPTION</text>
<text x="223.5" y="19.9">WEBLINK</text>
<text x="38.1" y="25.7">1</text>
<text x="54" y="25.7">1</text>
<text x="63.5" y="25.7">4711K513_BRASS SOLENOID VALVE</text>
<text x="140.5" y="25.7">STEP AP203</text>
<text x="38.1" y="31.5">2</text>
<text x="54" y="31.5">2</text>
<text x="63.5" y="31.6">NPT 1/2 Brass Barbed Hose 1/4 Fitting</text>
<text x="140.5" y="31.5">STEP AP214</text>
<text x="195.5" y="31.6">https://www.mcmaster.com/5346k206</text>
<text x="63.5" y="37.3">for Air and Water</text>
<text x="5.9" y="55.5">B</text>
<text x="271.1" y="55.5">B</text>
<text x="137.1" y="74.2">1</text>
<text x="142.8" y="101.1">2</text>
<text x="37.3" y="144.4">WRAPPED TEFLON</text>
<text x="5.8" y="163.4">A</text>
<text x="177.1" y="164.6">Génération.Environnement.Solutions(G.E.S)</text>
<text x="271" y="163.4">A</text>
<text x="169.1" y="198">A</text>
<text x="262.6" y="198">01</text>
<text x="200.4" y="199.3">SolenoidValve</text>
<text x="182.8" y="205.1">1/2</text>
<text x="235.3" y="205.7">3</text>
<text x="245" y="205.7">5</text>
<text x="68.7" y="210.3">2</text>
<text x="208.4" y="210.3">1</text>
</g>
<g font-size="3.5">
<text x="111.5" y="161.2">emile</text>
<text x="143.3" y="160.7">3/29/2020</text>
</g>
<g font-size="2.8">
<text x="111.5" y="158">DRAWN</text>
<text x="111.5" y="164.4">CHECKED</text>
<text x="111.5" y="170.8">QA</text>
<text x="165.6" y="173.7">TITLE</text>
<text x="111.5" y="177.1">MFG</text>
<text x="111.5" y="183.5">APPROVED</text>
<text x="167.5" y="193.1">SIZE</text>
<text x="200.4" y="193.1">DWG NO</text>
<text x="262.4" y="193">REV</text>
<text x="165.6" y="202.5">SCALE</text>
<text x="225.8" y="205.7">SHEET</text>
<text x="240.2" y="205.7">OF</text>
</g>
</svg>
